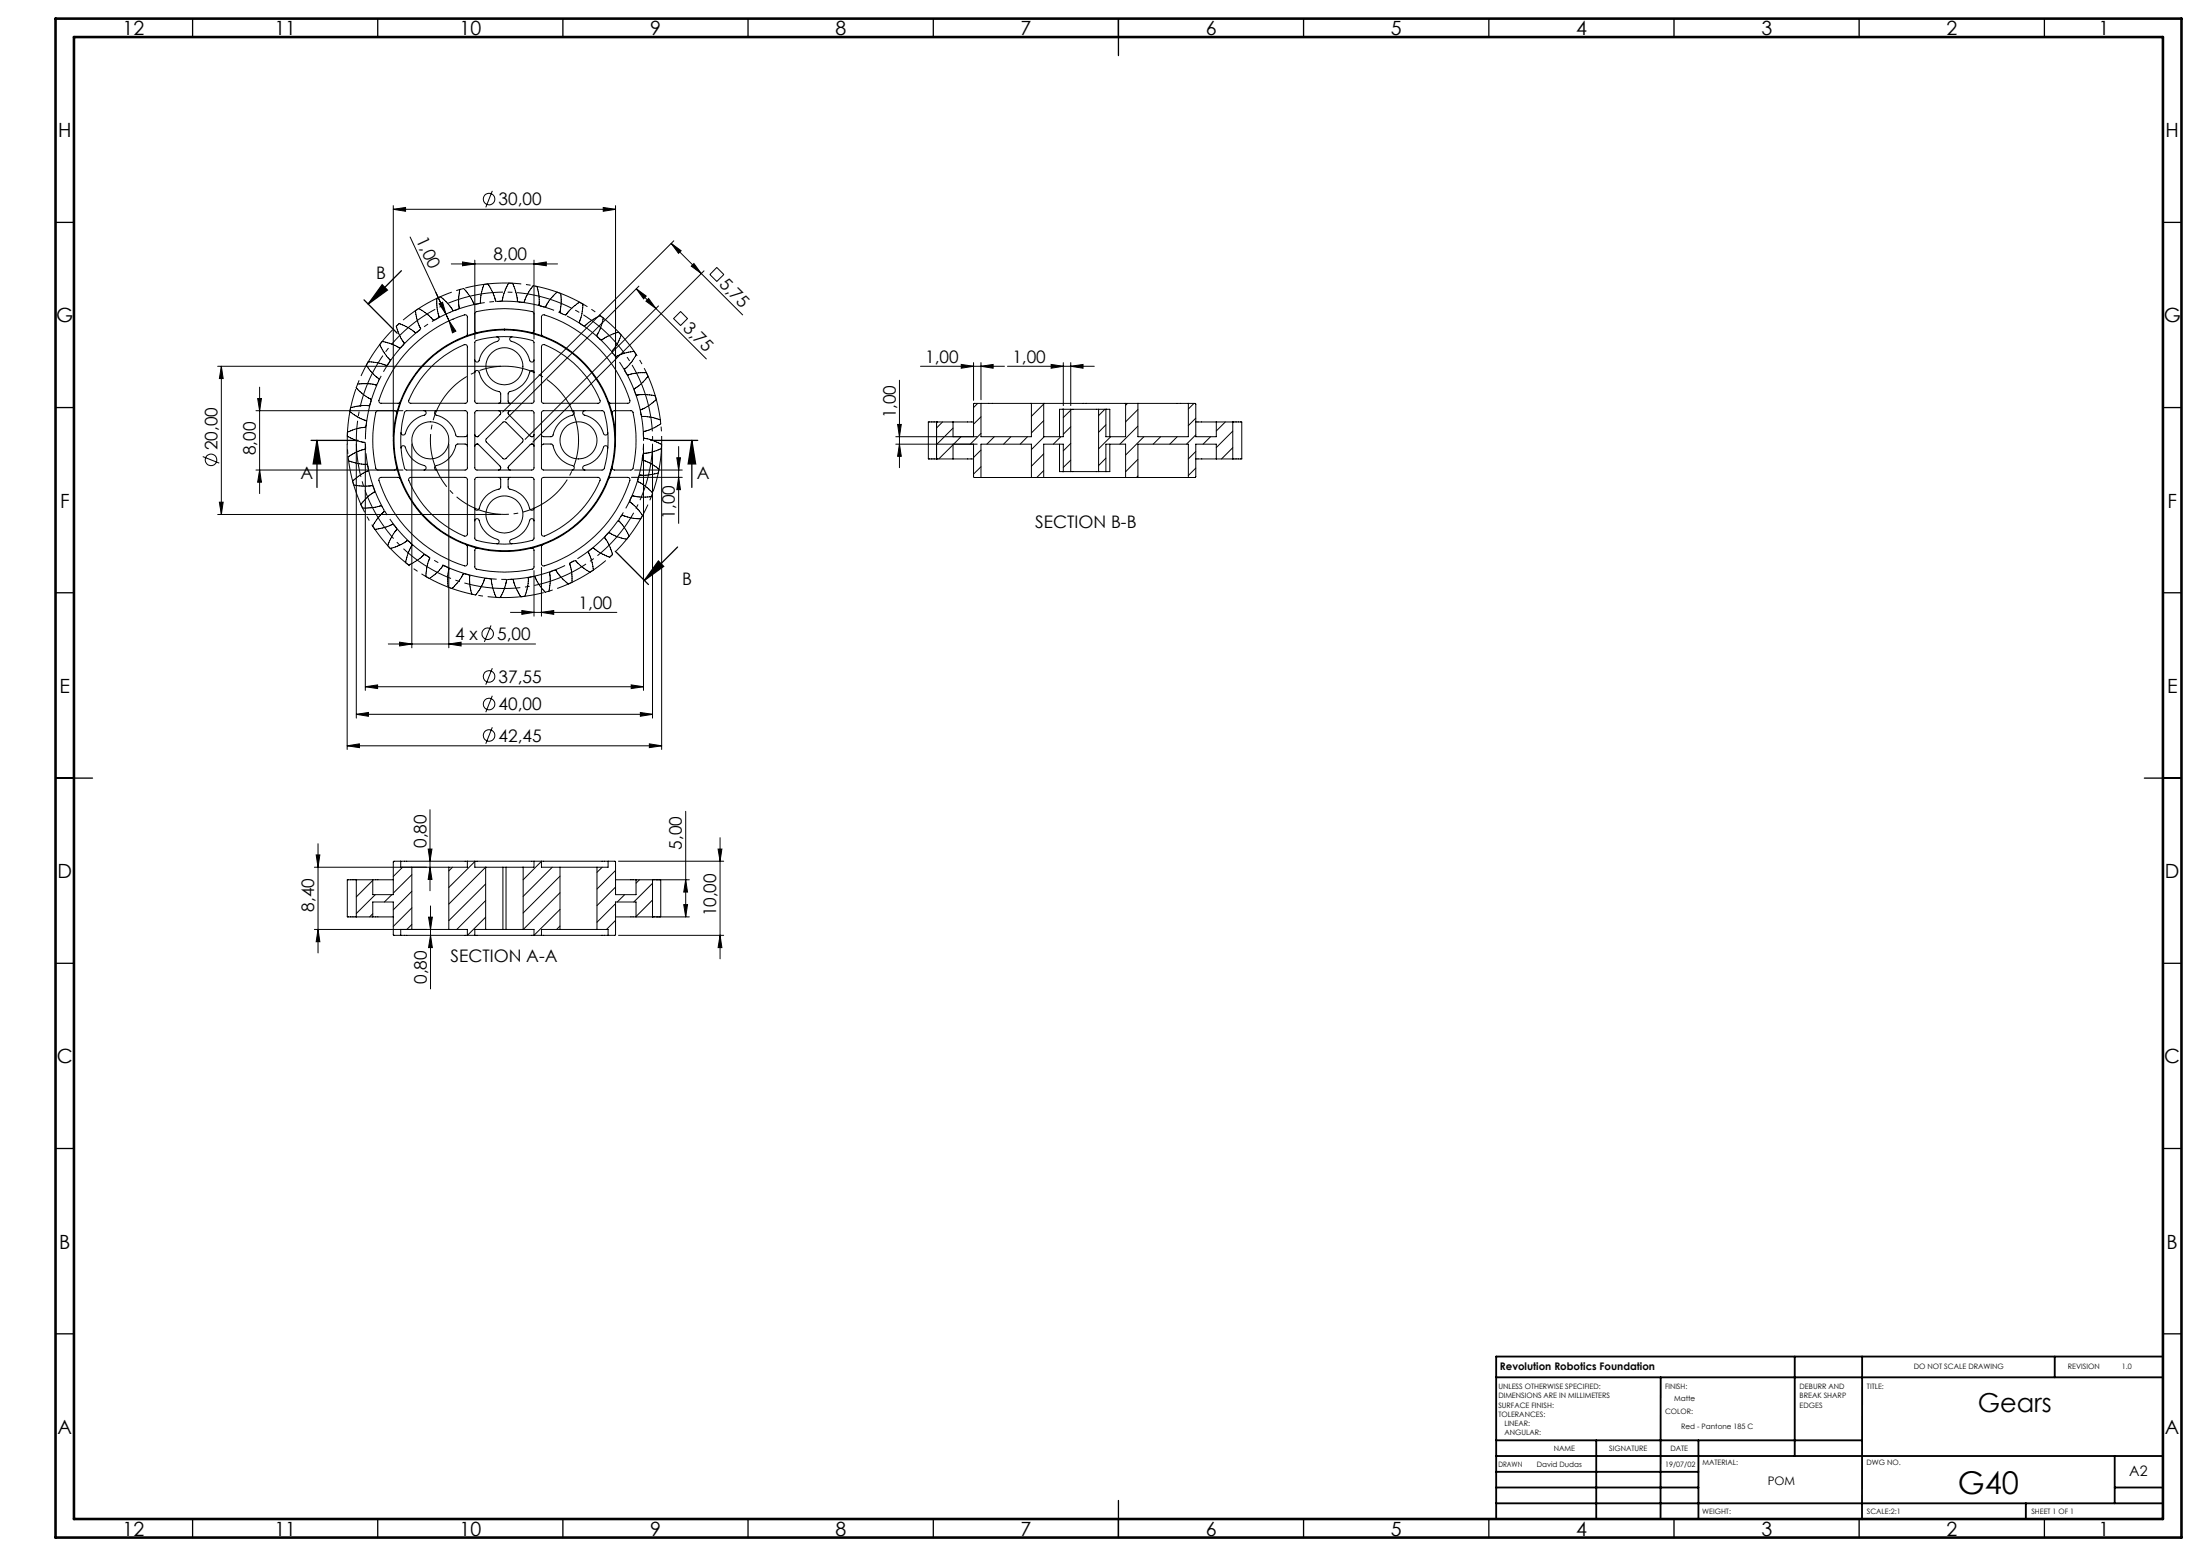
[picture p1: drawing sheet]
<svg xmlns="http://www.w3.org/2000/svg" width="594mm" height="420mm" viewBox="0 0 594 420" stroke-linecap="round" stroke-linejoin="round" font-family="sans-serif">
<g fill="none" stroke="#000" stroke-width=".27">
<path d="M106.2 56.5l3.3-.5v1zM106.2 55.5v62.4M106.2 56.5h60M132.9 51.5l-1.7 4.5M162.9 56l3.3 .5-3.3 .5zM166.2 55.5v62.4M110.7 64l10.5 22.6M121.8 71.2h28.7M124.9 70.7l3.3 .5-3.3 .5zM128.2 70.2v21.3M144.2 71.2l3.3-.5v1zM144.2 70.2v21.3"/>
<path d="M171.8 77.9l5.3 5.4M171.8 77.9l2.7 2-.7 .8zM172.5 77.2l-36 36.1M181.2 65.7l2.7 2-.7 .7zM181.2 65.7l19.3 19.3M181.9 65l-46.2 46.2M186.7 71.8l.7-.7 1.9 2.7zM190.1 73.1l-46.2 46.2M193.5 72.2l1.9 1.9-1.9 1.9-1.8-1.9zM58.8 98.9h76.4M59.8 98.9l.5 3.3h-1.1zM59.8 98.9v40"/>
<path d="M107 88.1l.8-.8 .4 .2a9.6 9.6 0 0 1 3.9 2.4 2.07 2.07 0 0 0 1.4-1.3l-.7-1.7-.7-3 1-.6 2.5 1.7 1.4 1.4a2.02 2.02 0 0 0 1.5-1l-.5-2.3-.1-2.5 1-.5 2.2 2.1 1.2 1.6a1.95 1.95 0 0 0 1.7-.7 11.5 11.5 0 0 1 .1-4.9l1.1-.3 1.6 2 1.2 2.2a2.03 2.03 0 0 0 1.8-.5l.1-1.9 .8-2.9 1-.2 1.3 2.3 .8 2.3a2.04 2.04 0 0 0 1.8 0l.5-2 1.2-2.8 1.1 .1 .2 .4a12.5 12.5 0 0 1 1.1 4.5 2.03 2.03 0 0 0 1.9 0l1.2-2.6 1.1-1.7 1.1 .2 .5 2.6 .1 2.4a1.69 1.69 0 0 0 1.8 .4 11.6 11.6 0 0 1 3-3.8l1 .3v.4a12.3 12.3 0 0 1-.3 4.7l1.7 .7 1.3-1.5 2.4-1.9 .9 .5v.4a10.4 10.4 0 0 1-1 4.5 2.15 2.15 0 0 0 1.6 1l1.4-1.3 2.6-1.5 .9 .6-.1 .5a10.4 10.4 0 0 1-1.7 4.3 1.92 1.92 0 0 0 1.4 1.1l1.6-.9 2.5-1 .4-.1 .7 .7a12.4 12.4 0 0 1-2.3 4.2l-.2 .2 .3 .5 .8 1 2.4-1 2.1-.4 .4-.1 .6 .9-1.4 2.2-1.8 1.7 .9 1.7a11.8 11.8 0 0 1 5-.7l.5 1-2.5 2.6-1.3 .8a2.07 2.07 0 0 0 .8 1.7l1.8-.2 2.7 .2 .4 .1 .3 1.1-2.4 1.8-1.7 .9a1.81 1.81 0 0 0 .2 1.8 13.1 13.1 0 0 1 5 .9l.1 1.1-.4 .2a12.4 12.4 0 0 1-4.2 1.9 1.86 1.86 0 0 0 .2 1.8 12.8 12.8 0 0 1 4.6 1.7v1.1l-.4 .1a12.2 12.2 0 0 1-4.5 1.2l-.3 1.2a.91 .91 0 0 0 1 .9l1.4 .7 2.1 1.4-.2 1.1-3 .6-2-.1a1.97 1.97 0 0 0-.4 1.8l2 1.3 1.9 1.8-.4 1-2.5 .1-2.4-.4a1.7 1.7 0 0 0-.8 1.7l1.8 1.6 1.6 2.1-.5 .9-2.6-.3-2.3-.7a1.75 1.75 0 0 0-1 1.5 11.4 11.4 0 0 1 2.8 4.1l-.7 .9-.4-.1a11.1 11.1 0 0 1-4.3-1.8 2.07 2.07 0 0 0-1.2 1.5l1.2 2.1 .9 2.4-.8 .7-2.8-1.3-1.6-1.2-1 .7-.4 .4 .8 1.9 .6 3-.9 .6-2.5-1.8-1.4-1.4a1.91 1.91 0 0 0-1.6 1l.6 2.3v2.6l-.9 .4-2.3-2.1-1.1-1.6a2.27 2.27 0 0 0-1.7 .7l.2 2.4-.4 2.6-1 .3-1.9-2.5-.8-1.7a1.78 1.78 0 0 0-1.9 .4l-.1 1.9-.8 3-1 .1-1.3-2.2-.8-2.3a2.04 2.04 0 0 0-1.9-.1 12.8 12.8 0 0 1-1.6 4.8h-1.1l-.2-.4a12.5 12.5 0 0 1-1.1-4.5l-1.9-.2-1.2 2.7-1.2 1.7-1-.2-.5-2.5-.1-2.4a1.69 1.69 0 0 0-1.8-.5l-1.2 2-1.8 1.9-1-.4a13.2 13.2 0 0 1 .2-4.8v-.3l-.4-.3-1.2-.4-1.3 1.6-2.4 1.9-.9-.6 .3-2.5 .7-2.4-.4-.4-1.1-.6-1.5 1.3-2.7 1.5-.8-.6 .1-.4a11 11 0 0 1 1.7-4.3 2.14 2.14 0 0 0-1.4-1.2l-1.6 1-2.9 1.1-.7-.8 1-2.4 1.5-2-.3-.5-.9-1-1.8 .9-3 .6-.6-.9 1.4-2.1 1.8-1.8-.2-.6-.7-1-2.5 .5-2.5 .1-.5-.9 2.1-2.3 1.7-1.1-.1-.6-.6-1.2-2.5 .2-2.5-.3-.3-1 .3-.3a9.7 9.7 0 0 1 3.9-2.5l-.3-1.8-2.5-.2-2.5-.7-.1-1.1 2.7-1.5 1.8-.5a1.73 1.73 0 0 0-.1-1.9l-2.3-.6-2.3-1.1v-1.1l.4-.1a11.8 11.8 0 0 1 4.5-1.2 1.88 1.88 0 0 0 .1-1.8l-2.2-.9-2.2-1.5 .3-1.1 3-.5h1.9a1.9 1.9 0 0 0 .5-1.8l-2.1-1.3-1.8-1.7 .4-1 2.5-.1 2.4 .3a1.84 1.84 0 0 0 .8-1.7l-1.5-1.2-1.9-2.4 .5-.9h.4a12.7 12.7 0 0 1 4.6 1l1-1.5-1.6-2-1.3-2.2 .7-.8h.4l2.1 .6 2.2 1.2a1.92 1.92 0 0 0 1.2-1.5 12.1 12.1 0 0 1-2.1-4.4zM116.4 99.1a26.3 26.3 0 0 1 9.3-6.1l.5 .5v14.9l-.3 .4h-15a.56 .56 0 0 1-.5-.8l1.3-2.7 1.7-2.7zM118.6 82l.9-.4 .9 3.2zM120.4 84.8l.8 1.8M121.2 86.6l1.9 2.8-.9 .4zM121.3 84.4h.1M122.2 86.2h.1M125.8 90.7l.4-.4v-4.7a.58 .58 0 0 0-.8-.6 35 35 0 0 0-23.1 23.4l.5 .4h4.9l.4-.3M128.2 84.7l.1-.4a30.8 30.8 0 0 1 15.8 0l.1 .4M128.2 89.2a.58 .58 0 0 0 .7 .6M128.4 92.1a25.6 25.6 0 0 1 15.7 0l.1 16.3-.3 .4h-15.2l-.5-.4v-16zM134.1 90.9a.61 .61 0 0 1 .7 .5 .61 .61 0 0 1-.5 .7 7.5 7.5 0 0 0-5.1 5.5l-.7 .1-.3-.6"/>
<path d="M136.2 88.8v.3M138.3 90.9a.61 .61 0 0 0-.7 .5 .61 .61 0 0 0 .4 .7 7 7 0 0 1 5.1 5.4l.6 .2 .3-.2 .2-.4M144.2 89.2a.58 .58 0 0 1-.8 .6M146.3 93.2l.3-.2a17.2 17.2 0 0 1 7.1 4 25.6 25.6 0 0 1 8.3 11.5l-.4 .3h-15.1l-.3-.4v-14.8zM146.6 90.7l-.4-.4v-4.7a.58 .58 0 0 1 .8-.6 35 35 0 0 1 23.1 23.4l-.5 .4h-4.9l-.4-.3M175.1 80.6l2 2.7-2.7-2zM177.1 83.3l13.6 13.6M177.8 82.6l-36 36M183.8 84.1l1.8 1.9-1.8 1.9-1.9-1.9zM248.5 98.9h22.7M259.5 98.4l3.4 .5-3.4 .5zM262.9 97.9v10.2"/>
<path d="M264.9 98.9l3.2-.5v1zM264.9 97.9v10M272 98.9h23.5M283.8 98.4l3.3 .5-3.3 .5zM287.1 97.9v11.6M289.1 98.9l3.3-.5v1zM289.1 97.9v11.6M69.1 110.9h39.7M69.6 107.6h1l-.5 3.3zM70.1 104.5v28.7M93.7 119.9v82.4M96.2 119.9v73.9"/>
<path d="M98.6 119.9v66.5M102 110.9l-.3 .1a30.8 30.8 0 0 0 0 15.7l.3 .2M106.5 110.9a.61 .61 0 0 1 .6 .7M109.4 111l.3-.1h16l.5 .5v15l-.3 .4-16.1 .1-.4-.2a26 26 0 0 1 0-15.7zM111.2 119.9v55M114.5 110.9a.61 .61 0 0 1 .5 .5 .61 .61 0 0 1-.4 .7 7.6 7.6 0 0 0-5.4 5.3h-.7l-.2-.6M117.9 110.9a.61 .61 0 0 0-.6 .5 .61 .61 0 0 0 .5 .7 7.2 7.2 0 0 1 5.4 5.6l.4 .2h2l.3-.1 .3-.5M121.2 119.9v55M128.2 117.3l.2 .5 .4 .1M128.2 100.6a.59 .59 0 0 1 .5-.6 .59 .59 0 0 1 .7 .5 7.8 7.8 0 0 0 5.6 5.4l.2 2.5-.3 .4h-.3M128.4 111l15.3-.1 .3 .1 .2 .4v15l-.3 .4-15.1 .1-.4-.2-.2-.3v-15zM128.8 119.9l.4 .1 5.8 5.8a.62 .62 0 0 1 .1 .7 .62 .62 0 0 1-.5 .4"/>
<path d="M128.8 119.9h.1M128.8 119.9l-.4 .1-.2 .5M128.8 117.9h.1M131.2 118.5l4.7-4.6 .4-.1 4.8 4.7 .2 .4-.2 .4-4.5 4.4-.5 .2-4.8-4.6-.2-.4zM134.6 110.9a.62 .62 0 0 1 .5 .4 .62 .62 0 0 1-.1 .6l-5.8 5.9-.4 .1M137.8 110.9a.62 .62 0 0 0-.6 .4 .62 .62 0 0 0 .2 .6l5.8 5.9 .4 .1M143.6 119.9h.1M143.6 119.9l-.4 .1-5.8 5.8a.62 .62 0 0 0-.2 .7 .62 .62 0 0 0 .6 .4M143.6 119.9l.3 .1 .3 .5M143.6 117.9h.1M144.2 117.3l-.3 .5-.3 .1M144.2 100.6a.59 .59 0 0 0-.5-.6 .59 .59 0 0 0-.7 .5 7.8 7.8 0 0 1-5.7 5.4l-.1 2.5 .2 .4h.4"/>
<path d="M146.4 111l.3-.1h16l.2 .1a25.7 25.7 0 0 1 0 15.7l-.3 .2h-15.8l-.4-.2-.2-.3v-15zM154.4 110.9a.61 .61 0 0 1 .6 .5 .61 .61 0 0 1-.4 .7 7.5 7.5 0 0 0-5.4 5.6l-2.4 .2-.4-.2-.2-.4M157.9 110.9a.61 .61 0 0 0-.6 .5 .61 .61 0 0 0 .5 .7 7.6 7.6 0 0 1 5.4 5.3h.6l.3-.6M165.3 111.6a.61 .61 0 0 1 .6-.7h4.6l.3 .2a32.4 32.4 0 0 1 0 15.6l-.4 .2h-4.5a.61 .61 0 0 1-.6-.8M173.7 119.9v66.5M176.2 119.9v73.9M178.6 119.9v82.4M241.9 117.9h21.9M241.9 119.9h21.9M242.4 114.6h.9l-.4 3.3zM242.9 102.6v23.6M242.9 119.9l.4 3.3h-.9z"/>
<path d="M252.9 113.9h.1M252.9 113.9v10M254.5 113.9l-1.6 1.6M257.3 113.9h5.6M257.3 113.9h-6.7v10h6.7M257.3 113.9v4M257.3 119.9v4M257.3 115.6l-4.4 4.4M259.5 117.9l-2 2M262.9 119.9v8.8l2 .2M264 108.9l-1.1 1.1M264.9 108.9l-2 .1v8.9"/>
<path d="M264.9 108.9h13.6M264.9 108.9v9h13.6v-9M264.9 112.5l-2 2M264.9 117l-2.9 2.9M268.5 117.9l-2 2M272.9 117.9l-1.9 2M277.4 117.9l-2 2M278.5 108.9h3.3M281.8 108.9h22.1M281.8 108.9v9h5.3v-7.4M281.8 109.1l-3.3 3.3M281.8 113.5l-3.3 3.4"/>
<path d="M281.9 117.9l-3.4 3.4M286.1 119.9v7.4h.8M286.4 117.9l-2 2M286.9 110.5h.2M286.9 110.5h-.8v7.4M286.9 110.5h.1M287.1 110.5h2M289.1 110.5h7.5M289.1 110.5v16.8M289.1 110.7l-2 2M289.1 115.2l-2 2M289.1 119.7l-2 2"/>
<path d="M296.6 110.5v16.8M296.6 110.5h2M298.3 110.5l-1.7 1.7M298.6 110.5h1v7.4M298.6 114.7l-2 2M299.6 119.9v7.4h-1M299.9 117.9l-3.3 3.3M303.9 108.9v9h-5.3v-7.4M303.9 108.9h3.3M304.4 108.9l-.5 .5M307.2 108.9h13.7M307.2 108.9v9h13.7v-9"/>
<path d="M307.2 110.5l-3.3 3.4M307.2 115l-4.8 4.9M308.9 117.9l-5 4.9M313.4 117.9l-2 2M317.9 117.9l-2.1 2M320.9 108.9h1.8l.2 .2v8.8h5.5v-4M322.4 108.9l-1.5 1.5M322.9 113.9h5.5M322.9 112.9l-2 2M322.9 117.4l-2.5 2.5M326.8 117.9l-2 2M328.4 113.9h6.9v10h-6.9"/>
<path d="M330.8 113.9l-2.4 2.4M332.8 113.9v10M332.8 116.4l-4.4 4.4M54.8 123.2l4.4 1.8M58.8 138.9h76.4M59.2 135.6h1.1l-.5 3.3zM69.1 126.9h39.7M70.1 126.9l.5 3.3h-1zM107.1 126.1a.61 .61 0 0 1-.6 .8M108.1 129.2l-.6-.3h-4.6a.63 .63 0 0 0-.6 .8 35 35 0 0 0 23.5 23l.4-.4v-4.8l-.4-.5M108.3 120.9a.59 .59 0 0 1 .5-.6 .59 .59 0 0 1 .6 .4 7.3 7.3 0 0 0 5.4 5.1l.2 .3v.4l-.5 .4M110.4 129.1l.5-.2 15 .1 .3 .3v14.8a.64 .64 0 0 1-.9 .6 27.1 27.1 0 0 1-15-15.4z"/>
<path d="M126.2 120.5l-.3-.5-.3-.1h-2.1l-.3 .2a7.4 7.4 0 0 1-5.6 5.7l-.3 .5 .2 .4 .4 .2M128.4 129l15.2-.1 .4 .1 .2 .3-.1 16.3a25.1 25.1 0 0 1-15.8 0l-.1-16.3zM134.6 128.9l.3 .1 .3 .3-.2 2.5a7.8 7.8 0 0 0-5.8 5.8l-.7 .1-.3-.6M137.8 128.9l-.4 .1-.2 .3v2.2l.2 .4a7.3 7.3 0 0 1 5.7 5.6l.6 .2 .3-.2 .2-.4M146.2 120.5l.2-.5 .4-.1h2.1l.3 .2a7.4 7.4 0 0 0 5.6 5.7l.2 .5-.1 .4-.5 .2M146.4 129l.4-.1h14.7a.6 .6 0 0 1 .5 .8 27.4 27.4 0 0 1-15.3 15l-.4-.1-.1-.5v-14.8zM164.1 120.9a.59 .59 0 0 0-.5-.6 .59 .59 0 0 0-.7 .4 7.3 7.3 0 0 1-5.3 5.1l-.3 .3 .1 .4 .5 .4M164.3 129.2l.6-.3h4.6a.64 .64 0 0 1 .6 .8 35 35 0 0 1-23.6 23l-.3-.4v-4.8l.4-.5M170.5 128.9h13.7M171.3 126.9h12.9M182.7 123.6h1l-.5 3.3zM183.2 120.5v20.8"/>
<path d="M183.2 128.9l.5 3.3h-1zM252.9 123.9h.1M257.3 123.9h5.6M257.3 120.1l-3.8 3.8M264.9 128.9h13.6M264.9 128.9v-9h13.6v9M264.9 121.5l-2 2M264.9 126l-2 2M278.5 128.9h3.3M281.8 128.9h22.1M281.8 122.5l-3.3 3.4M281.8 127l-1.9 1.9"/>
<path d="M286.9 127.3h.2M286.9 127.3h.1M287.1 127.3v-7.4h-5.3v9M287.1 127.3h2M289.1 127.3h7.5M289.1 124.2l-2 2M296.6 127.3h2M298.6 127.3v-7.4h5.3v9M298.6 123.7l-2 2M303.9 128.9h3.3M307.2 128.9h13.7M307.2 128.9v-9h13.7v9"/>
<path d="M307.2 124l-3.3 3.3M307.2 128.5l-.4 .4M322.9 123.9h5.5M322.9 121.9l-2 2M322.9 126.3l-2 2.1M328.4 123.9v-4h-5.5v8.8l-.2 .2h-1.8M332.8 120.8l-3 3.1M128.2 140.6a.59 .59 0 0 1 .5-.6 .59 .59 0 0 1 .7 .5 7.2 7.2 0 0 0 5.1 5.2l.3 .4-.1 .4-.6 .3M128.9 148a.58 .58 0 0 0-.7 .6l.1 4.8a30.8 30.8 0 0 0 15.8 0l.1-4.8a.58 .58 0 0 0-.8-.6M144.2 140.6a.59 .59 0 0 0-.5-.6 .59 .59 0 0 0-.7 .5 7.2 7.2 0 0 1-5.1 5.2l-.3 .4 .1 .4 .6 .3M144.2 154v12.3M146.2 153.2v13.1"/>
<path d="M104.8 173.8h39.8M107.9 173.3l3.3 .5-3.3 .6zM121.2 173.8l3.3-.5v1.1zM132.6 168.8l-1.8 4.5M137.8 165.3h28.7M140.9 164.8l3.3 .5-3.3 .5zM146.2 165.3l3.3-.5v1zM96.2 192.8l3.3-.5v1zM96.2 192.8h80M98.6 185.4l3.4-.5v1zM98.6 185.4h75.1M132.9 187.8l-1.7 4.4"/>
<path d="M132.9 180.4l-1.7 4.4M132.9 196.3l-1.7 4.4M170.4 184.9l3.3 .5-3.3 .5zM172.9 192.3l3.3 .5-3.3 .5zM93.7 201.3l3.3-.5v1zM93.7 201.3h84.9M116.1 218.6v21.8M175.3 200.8l3.3 .5-3.3 .5zM185.1 219v28.5M84.9 234.1h30.3M85.4 230.8h1l-.5 3.3zM85.9 227.7v29.5"/>
<path d="M96.2 237.5v10M96.3 237.5l-.1 .1M100.6 237.6l-4.4 4.5M100.6 237.5h5.6M100.6 237.5h-6.8v10h6.8M108.2 232.5h-1.8l-.2 .1v8.9h-5.6v-4M108.2 232.5h18M108.2 232.5v1.6M108.7 234.1l-2.5 2.5M111.2 236.1l-5 5M115.6 229.2h1l-.5 3.3zM116.1 234.1l.5 3.3h-1z"/>
<path d="M121.2 234.1h-10v16.8h5M121.2 234.1v16.8M122.2 234.1l-1 1M126.2 232.5h2M126.2 232.5v1.6h-5M128.2 232.6l-7 7M128.2 232.5h16M128.2 232.5v1.6h2.9M131.1 234.1l-9.9 9.9M131.1 238.6l-9.9 9.9M131.1 234.1h4.7M131.1 234.1v16.8"/>
<path d="M135.8 234.1h.8M135.8 234.1v16.8M136.6 234.1h4.7M136.6 234.1v16.8M141.3 234.1v16.8M144.2 232.5v1.6h-2.9M144.2 232.5h2M146.2 232.5l-4.9 5M146.2 232.5h18M146.2 232.5v1.6h5M149.1 234.1l-7.8 7.9M151.2 236.5l-9.9 9.9"/>
<path d="M151.2 234.1h10M151.2 234.1v16.8M161.2 234.1v16.8M162.6 234.1l-1.4 1.4M164.2 232.5h1.8l.2 .1v8.9h5.5v-4M164.2 232.5v1.6h-3M166.2 235l-5 5M166.2 239.4l-5 5.1M166.2 237.5h5.5M167 232.5h28.4M172.6 237.5l-.9 .9M176.2 238.4l-5.1 5.1"/>
<path d="M176.2 237.5h.1M176.2 237.5v10M178.4 237.5v10M185.1 237.5l.5 3.3h-1zM186.1 237.5h-14.4M193.9 229.2h1l-.5 3.3zM194.4 226.1v32.7M84.9 250.9h30.3M85.9 250.9l.5 3.3h-1zM100.6 246.6l-.8 .9M100.6 247.5v-4h5.6v8.8l2 .2M100.6 247.5h5.6"/>
<path d="M101.3 241.5l-5.1 5.1M105.8 241.5l-2 2M108.2 252.5h18M108.2 250.9v1.6M111.2 240.6l-5 5M111.2 245.1l-5 5M111.2 249.5l-1.3 1.4M115.7 247.6h1l-.5 3.3zM116.2 250.9h5M116.2 244.5v22.4M116.2 252.5l.5 3.3h-1zM121.2 250.9h5v1.6"/>
<path d="M126.2 252.5h2M128.2 252.5h16M131.1 243.1l-7.8 7.8M131.1 247.6l-4.9 4.9M131.1 250.9h4.7M131.1 250.9h-2.9v1.6M135.8 250.9h.8M136.6 250.9h4.7M141.3 250.9h2.9v1.6M144.2 252.5h2M146.2 252.5h18M151.2 250l-.9 .9"/>
<path d="M151.2 241l-9.9 9.9M151.2 245.5l-7 7M151.2 250.9h10M151.2 250.9h-5v1.6M161.2 250.9h3v1.6M166.2 243.9l-5 5M166.2 248.4l-2.4 2.5M166.2 247.5h5.5M167 252.5h28.4M168.7 241.5l-2 2M171.7 247.5v-4h-5.5v8.8l-2 .2M176.2 242.9l-4.5 4.5"/>
<path d="M176.2 247.4l-.1 .1M176.2 247.5h.1M184.6 244.2h1l-.5 3.3zM186.1 247.5h-14.4M194.4 252.5l.5 3.3h-1z"/>
<circle cx="132" cy="53.7" r="1.55"/>
<circle cx="136.2" cy="98.9" r="5"/>
<circle cx="116.2" cy="118.9" r="5"/>
<circle cx="136.2" cy="118.9" r="29.8"/>
<circle cx="136.2" cy="118.9" r="30"/>
<circle cx="156.2" cy="118.9" r="5"/>
<circle cx="57" cy="124.1" r="1.56"/>
<circle cx="136.2" cy="138.9" r="5"/>
<circle cx="131.7" cy="171.1" r="1.56"/>
<circle cx="132" cy="190" r="1.56"/>
<circle cx="132" cy="182.6" r="1.56"/>
<circle cx="132" cy="198.5" r="1.55"/>
</g>
<g fill="none" stroke="#000" stroke-width=".35">
<path d="M52 5v5M102 5v5M152 5v5M202 5v5M252 5v5M302 5v10M352 5v5M402 5v5M452 5v5M502 5v5M552 5v5M15 60h5"/>
<path d="M103.2 76.9l1.4 1.4-5.2 3.8zM108.4 73.1l-9 9M584 60h5M98.3 80.9l8.9 9M15 110h5M84 118.9h12.7M85.6 118.9l1 6.3h-2zM85.6 118.9v12.7M175.7 118.9h12.7M186.8 118.9l1 6.3h-2zM186.8 118.9v12.7M584 110h5"/>
<path d="M166.1 148.8l9 9M177.8 151.4l1.4 1.5-5.2 3.8zM183 147.7l-9 9M15 160h5M584 160h5M15 210h10M579 210h10M15 260h5M584 260h5M15 310h5M584 310h5M15 360h5"/>
<path d="M584 360h5M52 410v5M102 410v5M152 410v5M202 410v5M252 410v5M302 405v10M352 410v5M402 410v5M452 410v5M502 410v5M552 410v5"/>
</g>
<path d="M174.5 107.2a40 40 0 0 0-67.1-16.1 40 40 0 0 0 18.5 66.4 40 40 0 0 0 49.1-48.3l-.5-2" fill="none" stroke="#000" stroke-width=".27" stroke-dasharray="15.2 1.3 1.3 1.3" stroke-dashoffset="5.8" stroke-linecap="butt"/>
<path d="M155.3 113a20 20 0 0 0-33.4-8.1 20 20 0 0 0 9 33.2 20 20 0 0 0 24.8-23.9l-.4-1.2" fill="none" stroke="#000" stroke-width=".27" stroke-dasharray="15.2 1.3 1.3 1.3" stroke-dashoffset="1.9" stroke-linecap="butt"/>
<path d="M172.1 107.9a37.6 37.6 0 0 0-62.9-15.1 37.6 37.6 0 0 0 17.3 62.3 37.6 37.6 0 0 0 46.1-45.3l-.5-1.9" fill="none" stroke="#000" stroke-width=".27" stroke-dasharray="15.2 1.3 1.3 1.3" stroke-dashoffset="4" stroke-linecap="butt"/>
<path d="M176.8 106.4a42.4 42.4 0 0 0-71.1-17 42.4 42.4 0 0 0 19.5 70.5 42.4 42.4 0 0 0 52.2-51.3l-.6-2.2" fill="none" stroke="#000" stroke-width=".27" stroke-dasharray="15.2 1.3 1.3 1.3" stroke-dashoffset="7.6" stroke-linecap="butt"/>
<g fill="none" stroke="#000" stroke-width=".5">
<path d="M404 371.8h180M448.4 371.8l-.1 38.3M484.6 366.2v26.8M502.8 366.2l-.1 43.9M554.8 366.2v5.6M584 366.2h-180v43.8M404 388.8h98.8M404 397.3h54.6M404 393h180M431 388.8v21.2M458.6 388.8v21.2M571 393v12.8"/>
<path d="M404 405.8h180M404 401.5h54.6M547 405.8v4.2M571 401.5h13"/>
</g>
<path d="M15 5h574v410h-574zM20 10h564v400h-564z" fill="none" stroke="#000" stroke-width=".7"/>
<g fill="#000">
<path d="M106.2 56.5l3.3-.5v1zM162.9 56l3.3 .5-3.3 .5z"/>
<path d="M171.8 77.9l2.7 2-.7 .8zM175.1 80.6l2 2.7-2.7-2z"/>
<path d="M181.2 65.7l2.7 2-.7 .7zM186.7 71.8l.7-.7 1.9 2.7z"/>
<path d="M103.2 76.9l1.4 1.4-5.2 3.8zM177.8 151.4l1.4 1.5-5.2 3.8z"/>
<path d="M118.6 82l.9-.4 .9 3.2zM121.2 86.6l1.9 2.8-.9 .4z"/>
<path d="M259.5 98.4l3.4 .5-3.4 .5zM264.9 98.9l3.2-.5v1z"/>
<path d="M289.1 98.9l3.3-.5v1zM283.8 98.4l3.3 .5-3.3 .5z"/>
<path d="M69.6 107.6h1l-.5 3.3zM70.1 126.9l.5 3.3h-1zM193.9 229.2h1l-.5 3.3zM194.4 252.5l.5 3.3h-1zM85.4 230.8h1l-.5 3.3zM85.9 250.9l.5 3.3h-1zM115.6 229.2h1l-.5 3.3zM116.1 234.1l.5 3.3h-1zM115.7 247.6h1l-.5 3.3zM116.2 252.5l.5 3.3h-1zM242.4 114.6h.9l-.4 3.3zM242.9 119.9l.4 3.3h-.9z"/>
<path d="M186.8 118.9l1 6.3h-2zM85.6 118.9l1 6.3h-2z"/>
<path d="M59.2 135.6h1.1l-.5 3.3zM59.8 98.9l.5 3.3h-1.1z"/>
<path d="M183.2 128.9l.5 3.3h-1zM182.7 123.6h1l-.5 3.3z"/>
<path d="M107.9 173.3l3.3 .5-3.3 .6zM121.2 173.8l3.3-.5v1.1zM124.9 70.7l3.3 .5-3.3 .5zM144.2 71.2l3.3-.5v1zM140.9 164.8l3.3 .5-3.3 .5zM146.2 165.3l3.3-.5v1z"/>
<path d="M96.2 192.8l3.3-.5v1zM172.9 192.3l3.3 .5-3.3 .5zM98.6 185.4l3.4-.5v1zM170.4 184.9l3.3 .5-3.3 .5zM93.7 201.3l3.3-.5v1zM175.3 200.8l3.3 .5-3.3 .5z"/>
<path d="M185.1 237.5l.5 3.3h-1zM184.6 244.2h1l-.5 3.3z"/>
</g>
<text font-size="8.5" x="528.6" y="403.2">G40</text>
<text font-size="7.1" x="534" y="381">Gears</text>
<g font-size="5.3">
<text x="33.1" y="9.5">12</text>
<text x="74.1" y="9.5">11</text>
<text x="124.1" y="9.5">10</text>
<text x="175.6" y="9.5">9</text>
<text x="225.6" y="9.5">8</text>
<text x="275.6" y="9.5">7</text>
<text x="325.6" y="9.5">6</text>
<text x="375.6" y="9.5">5</text>
<text x="425.6" y="9.5">4</text>
<text x="475.6" y="9.5">3</text>
<text x="525.6" y="9.5">2</text>
<text x="566.6" y="9.5">1</text>
<text x="15.7" y="37">H</text>
<text x="584.7" y="37">H</text>
<text x="15.2" y="87">G</text>
<text x="584.2" y="87">G</text>
<text x="16.2" y="137">F</text>
<text x="585.2" y="137">F</text>
<text x="16.1" y="187">E</text>
<text x="585.1" y="187">E</text>
<text x="15.5" y="237">D</text>
<text x="584.5" y="237">D</text>
<text x="15.4" y="287">C</text>
<text x="584.4" y="287">C</text>
<text x="16" y="337">B</text>
<text x="585" y="337">B</text>
<text x="15.5" y="387">A</text>
<text x="584.5" y="387">A</text>
<text x="33.1" y="414.5">12</text>
<text x="74.1" y="414.5">11</text>
<text x="124.1" y="414.5">10</text>
<text x="175.6" y="414.5">9</text>
<text x="225.6" y="414.5">8</text>
<text x="275.6" y="414.5">7</text>
<text x="325.6" y="414.5">6</text>
<text x="375.6" y="414.5">5</text>
<text x="425.6" y="414.5">4</text>
<text x="475.6" y="414.5">3</text>
<text x="525.6" y="414.5">2</text>
<text x="566.6" y="414.5">1</text>
</g>
<g font-size="4.7">
<text x="134.6" y="55.4">30,00</text>
<text x="112.2" y="64.7" transform="rotate(65 112.2 64.7)">1,00</text>
<text x="133.3" y="70.2">8,00</text>
<text x="101.5" y="75.4">B</text>
<text x="194" y="76.9" transform="rotate(45 194 76.9)">5,75</text>
<text x="184.2" y="88.8" transform="rotate(45 184.2 88.8)">3,75</text>
<text x="249.8" y="97.9">1,00</text>
<text x="273.3" y="97.9">1,00</text>
<text x="241.9" y="113" transform="rotate(-90 241.9 113)">1,00</text>
<text x="58.7" y="121.5" transform="rotate(-90 58.7 121.5)">20,00</text>
<text x="69.1" y="122.9" transform="rotate(-90 69.1 122.9)">8,00</text>
<text x="81.1" y="129.3">A</text>
<text x="188.1" y="129.3">A</text>
<text x="182.2" y="140" transform="rotate(-90 182.2 140)">1,00</text>
<text x="279.5" y="142.6">SECTION B-B</text>
<text x="184.2" y="158">B</text>
<text x="156.2" y="164.3">1,00</text>
<text x="122.9" y="172.8">4 x</text>
<text x="134.3" y="172.8">5,00</text>
<text x="134.6" y="184.3">37,55</text>
<text x="134.6" y="191.7">40,00</text>
<text x="134.6" y="200.2">42,45</text>
<text x="115.1" y="228.9" transform="rotate(-90 115.1 228.9)">0,80</text>
<text x="184.1" y="229.3" transform="rotate(-90 184.1 229.3)">5,00</text>
<text x="84.9" y="246.1" transform="rotate(-90 84.9 246.1)">8,40</text>
<text x="193.4" y="247.4" transform="rotate(-90 193.4 247.4)">10,00</text>
<text x="121.6" y="259.7">SECTION A-A</text>
<text x="115.2" y="265.6" transform="rotate(-90 115.2 265.6)">0,80</text>
</g>
<text font-size="3.9" x="574.9" y="398.5">A2</text>
<text font-size="3.2" x="477.3" y="400.9">POM</text>
<text font-size="2.8" x="405" y="369.9">Revolution Robotics Foundation</text>
<g font-size="2">
<text x="516.7" y="369.6">DO NOT SCALE DRAWING</text>
<text x="558.3" y="369.6">REVISION</text>
<text x="572.9" y="369.6">1.0</text>
<text x="404.6" y="374.9">UNLESS OTHERWISE SPECIFIED:</text>
<text x="404.6" y="377.4">DIMENSIONS ARE IN MILLIMETERS</text>
<text x="449.6" y="374.9">FINISH:</text>
<text x="485.9" y="374.9">DEBURR AND</text>
<text x="485.9" y="377.4">BREAK SHARP</text>
<text x="504.1" y="374.9">TITLE:</text>
<text x="404.6" y="379.9">SURFACE FINISH:</text>
<text x="404.6" y="382.4">TOLERANCES:</text>
<text x="449.6" y="381.8">COLOR:</text>
<text x="452" y="378.3">Matte</text>
<text x="485.9" y="379.9">EDGES</text>
<text x="406.2" y="384.9">LINEAR:</text>
<text x="406.2" y="387.4">ANGULAR:</text>
<text x="453.9" y="385.7">Red - Pantone 185 C</text>
<text x="404.6" y="396">DRAWN</text>
<text x="414.9" y="396">David Dudas</text>
<text x="419.5" y="391.8">NAME</text>
<text x="434.5" y="391.7">SIGNATURE</text>
<text x="449.6" y="395.9">19/07/02</text>
<text x="451" y="391.7">DATE</text>
<text x="459.6" y="395.5">MATERIAL:</text>
<text x="504" y="395.5">DWG NO.</text>
<text x="459.6" y="408.5">WEIGHT:</text>
<text x="504.1" y="408.6">SCALE:2:1</text>
<text x="548.5" y="408.6">SHEET 1 OF 1</text>
</g>
</svg>
